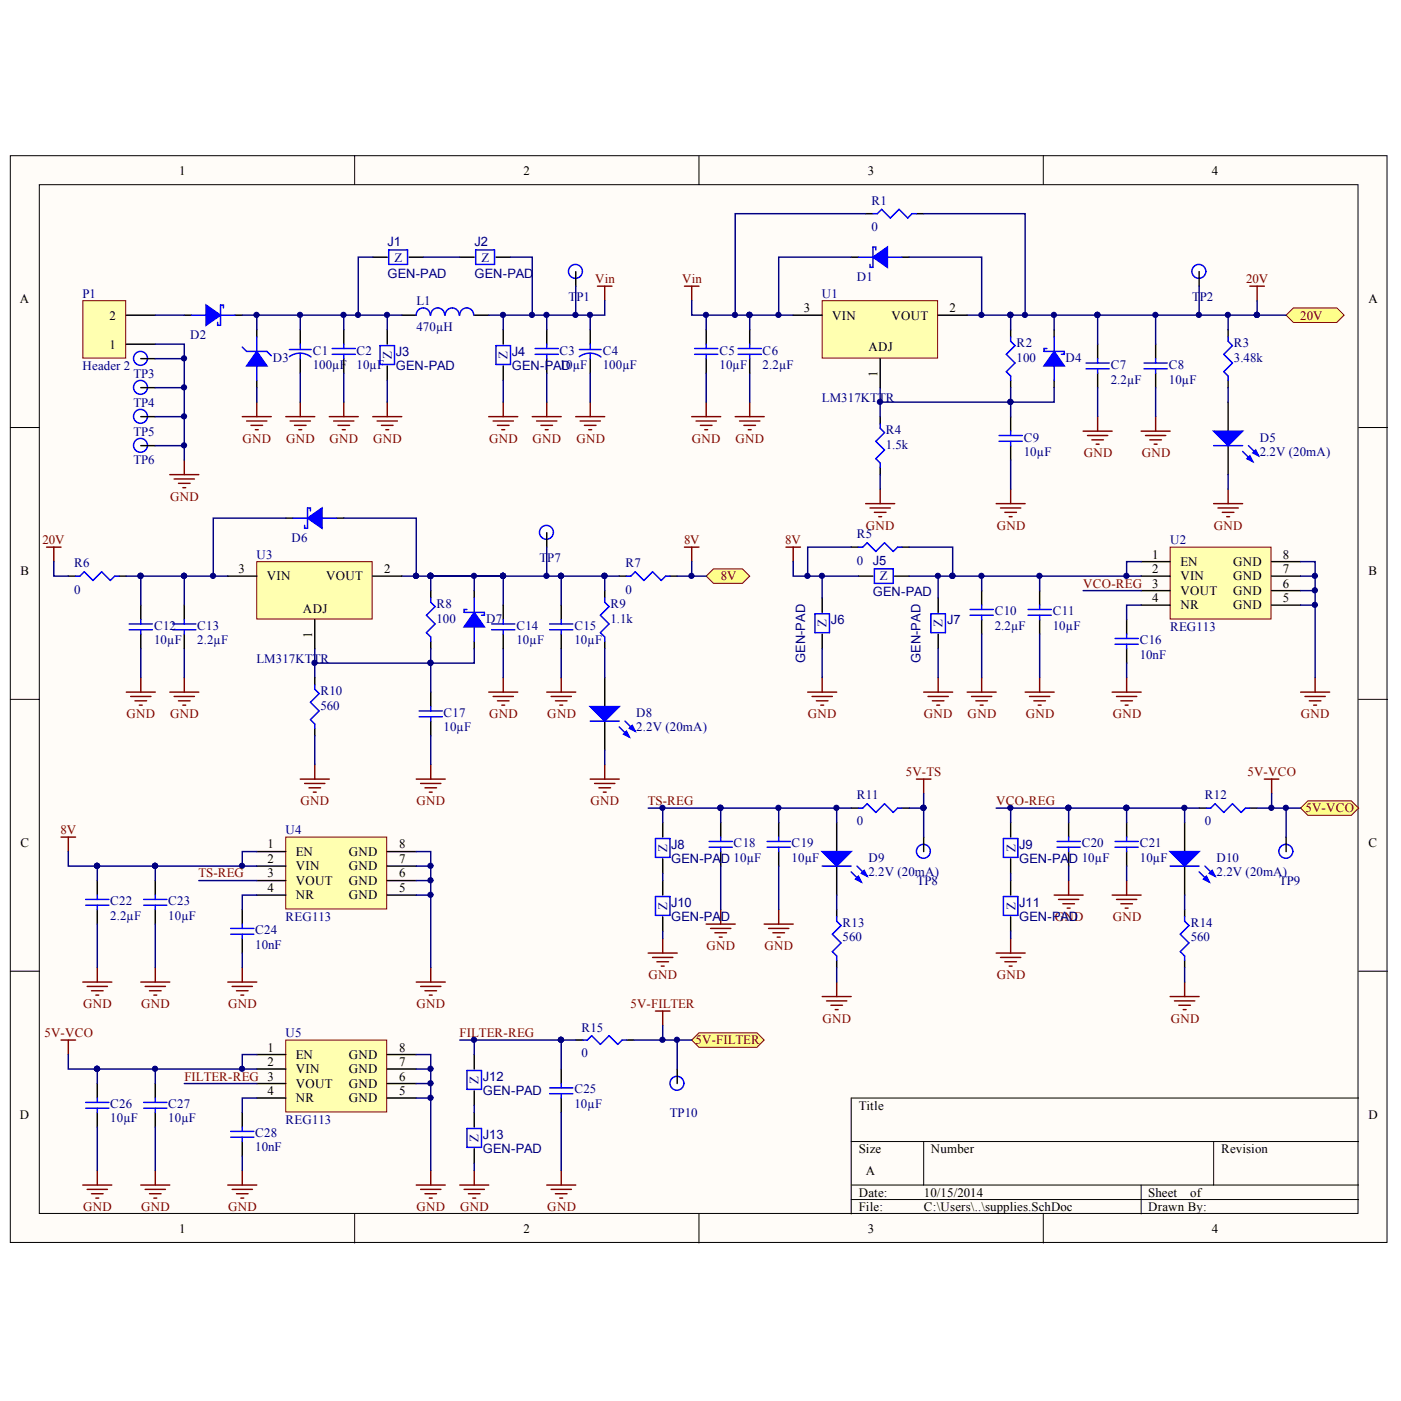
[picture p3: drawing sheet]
<svg xmlns="http://www.w3.org/2000/svg" width="92mm" height="92mm" viewBox="0 0 92 92" stroke-linecap="round" stroke-linejoin="round" font-family="sans-serif">
<g fill="#fffcf8" stroke="#000" stroke-width=".07">
<path d="M.7 10.2h90.5v71.5h-90.5z"/>
<path d="M2.6 12.1h86.7v67.6h-86.7z"/>
</g>
<g fill="none" stroke="#000" stroke-width=".07">
<path d="M23.3 10.2v1.9M45.9 10.2v1.9M68.6 10.2v1.9M.7 28.1h1.9M89.3 28.1h1.9M.7 46h1.9M89.3 46h1.9M.7 63.8h1.9M23.3 79.8v1.9M45.9 79.8v1.9M55.9 75h33.4M55.9 77.9h33.4"/>
<path d="M55.9 78.8h33.4M60.7 75v2.9M68.6 79.8v1.9M75 77.9v1.9M79.8 75v2.9M89.3 63.8h1.9M89.3 72.2h-33.4v7.6"/>
</g>
<g fill="none" stroke="#800000" stroke-width=".1">
<path d="M39.3 18.8h.9M39.7 18.8v1M45 18.8h.9M45.5 18.8v1M82.1 18.8h1M82.6 18.8v1M3.1 36h.9M3.5 36v.9M11.2 31.2h1.9M11.4 31.5h1.4M11.7 31.8h.8M12 32.1h.2"/>
<path d="M12.1 30.2v1M15.9 27.4h1.9M16.2 27.7h1.3M16.5 28h.8M16.8 28.2h.2M16.9 26.4v1M18.8 27.4h1.9M19.1 27.7h1.3M19.4 28h.7M19.6 28.2h.2M19.7 26.4v1M21.6 27.4h1.9"/>
<path d="M21.9 27.7h1.4M22.2 28h.8M22.5 28.2h.2M22.6 26.4v1M35 27.4h1.9M35.3 27.7h1.3M35.6 28h.7M35.8 28.2h.2M35.9 26.4v1M37.8 27.4h1.9M38.1 27.7h1.4M38.4 28h.8"/>
<path d="M38.7 28.2h.2M38.8 26.4v1M45 36h.9M45.5 27.4h1.9M45.5 36v.9M45.7 27.7h1.4M46 28h.8M46.3 28.2h.2M46.4 26.4v1M48.3 27.4h1.9M48.6 27.7h1.3M48.9 28h.8"/>
<path d="M49.2 28.2h.2M49.3 26.4v1M56.9 33.1h1.9M57.2 33.4h1.3M57.5 33.7h.7M57.8 34h.1M57.8 32.1v1M65.5 33.1h1.9M65.8 33.4h1.3M66 33.7h.8M66.3 34h.2M66.4 32.1v1"/>
<path d="M71.2 28.3h1.9M71.5 28.6h1.3M71.8 28.9h.7M72 29.2h.2M72.1 27.4v.9M75 28.3h1.9M75.3 28.6h1.3M75.6 28.9h.7M75.9 29.2h.1M75.9 27.4v.9M79.8 33.1h1.9M80 33.4h1.4"/>
<path d="M80.3 33.7h.8M80.6 34h.2M80.7 32.1v1M8.3 45.5h1.9M8.6 45.8h1.3M8.9 46.1h.7M9.2 46.3h.1M9.3 44.5v1M11.2 45.5h1.9M11.4 45.8h1.4M11.7 46.1h.8M12 46.3h.2"/>
<path d="M12.1 44.5v1M19.7 51.2h1.9M20 51.5h1.4M20.3 51.8h.8M20.6 52.1h.2M20.7 50.3v.9M27.4 51.2h1.9M27.6 51.5h1.4M27.9 51.8h.8M28.2 52.1h.2M28.3 50.3v.9M32.1 45.5h1.9"/>
<path d="M32.4 45.8h1.3M32.7 46.1h.8M33 46.3h.2M33.1 44.5v1M35.9 45.5h1.9M36.2 45.8h1.4M36.5 46.1h.8M36.8 46.3h.2M36.9 44.5v1M38.8 51.2h1.9M39.1 51.5h1.3M39.4 51.8h.7"/>
<path d="M39.6 52.1h.2M39.7 50.3v.9"/>
</g>
<g fill="none" stroke="#000" stroke-width=".1">
<path d="M55.9 16.9h.5M59.3 16.9h.5M9.3 39.8v.9M12.1 20.7h.5M12.1 39.8v.9M15.4 20.7h.5M18.8 34.1h.5M19.7 21.7v.9M19.7 23.6v.9M22.1 34.1h.5M22.6 21.7v.9M22.6 23.6v.9"/>
<path d="M26.4 20.7h1M28.3 38.8v.5M31.2 20.7h.9M31.2 38.8v.5M33.1 39.8v.9M35.9 21.7v.9M35.9 23.6v.9M36.9 39.8v.9M38.8 21.7v.9M38.8 23.6v.9M39.7 38.8v.5M46.4 21.7v.9"/>
<path d="M46.4 23.6v.9M49.3 21.7v.9M49.3 23.6v.9M57.8 27.4v.5M57.8 30.7v.5M66.4 21.7v.4M66.4 25v.5M66.4 27.4v.9M66.4 29.3v.9M69.3 21.7v.4M69.3 25v.5M72.1 22.6v1"/>
<path d="M72.1 24.5v1M75.9 22.6v1M75.9 24.5v1M80.7 21.7v.4M80.7 25v.5M80.7 26.4v1.9M80.7 29.3v1.9M9.3 41.7v.9M12.1 41.7v.9M20.7 44.5v.5M20.7 47.9v.4M28.3 42.2v.4"/>
<path d="M28.3 45.5v.9M28.3 47.4v.9M31.2 42.2v.4M33.1 41.7v.9M36.9 41.7v.9M39.7 42.2v.4M39.7 44.5v1.9M39.7 47.4v1.9"/>
</g>
<g fill="none" stroke="#00f" stroke-width=".1">
<path d="M56.4 16.9h2.9M57.6 16.4v-.2h-.2v1.4h-.2v-.2M12.6 20.7h2.8M14.7 20.2v-.2h-.2v1.4h-.2v-.2M19 23.4a1.17 1.17 0 0 1 1.4 .1M19 23h1.4M19.3 34.1h2.8M19.7 22.6v.4M19.7 23.2v.4M20.4 33.6v-.2h-.2v1.3h-.2v-.2M21.8 22.9h1.6M21.8 23.3h1.6"/>
<path d="M22.6 22.6v.3M22.6 23.3v.3M28.3 20.7a.46 .46 0 0 0-.5-.5 .46 .46 0 0 0-.4 .5M28.3 39.3v.3l.3 .3-.6 .5 .6 .6-.6 .6 .3 .3v.3M29.2 20.7a.46 .46 0 0 0-.4-.5 .46 .46 0 0 0-.5 .5M30.2 20.7a.46 .46 0 0 0-.5-.5 .46 .46 0 0 0-.4 .5M31.1 20.7a.46 .46 0 0 0-.4-.5 .46 .46 0 0 0-.5 .5M31.2 39.3v2.9M35.2 22.9h1.5M35.2 23.3h1.5M35.9 22.6v.3M35.9 23.3v.3"/>
<path d="M38.1 23.4a1.17 1.17 0 0 1 1.4 .1M38.1 23h1.4M38.8 22.6v.4M38.8 23.2v.4M39.7 39.3v.3l.3 .3-.5 .5 .5 .6-.5 .6 .2 .3v.3M45.7 22.9h1.5M45.7 23.3h1.5M46.4 22.6v.3M46.4 23.3v.3M48.5 22.9h1.5M48.5 23.3h1.5M49.3 22.6v.3"/>
<path d="M49.3 23.3v.3M57.8 27.9v.2l.3 .3-.5 .6 .5 .6-.5 .5 .2 .3v.3M65.7 28.6h1.5M65.7 29h1.5M66.4 22.1v.3l.3 .3-.6 .6 .6 .6-.6 .5 .3 .3v.3M66.4 28.3v.3M66.4 29v.3M68.8 22.9h-.2v.2h1.3v.2h-.1M69.3 22.1v2.9M71.4 23.9h1.5M71.4 24.2h1.5M72.1 23.6v.3"/>
<path d="M72.1 24.2v.3M75.2 23.9h1.5M75.2 24.2h1.5M75.9 23.6v.3M75.9 24.2v.3M79.8 29.3h1.9M80.7 22.1v.3l.3 .3-.6 .6 .6 .6-.6 .5 .3 .3v.3M81.7 29.7l.6 .6M82 29.3l.7 .7M8.5 41h1.5M8.5 41.4h1.5M9.3 40.7v.3"/>
<path d="M9.3 41.4v.3M11.3 41h1.6M11.3 41.4h1.6M12.1 40.7v.3M12.1 41.4v.3M20.7 45v.3l.3 .3-.6 .6 .6 .5-.6 .6 .3 .3v.3M27.5 46.7h1.6M27.5 47.1h1.6M28.3 46.4v.3M28.3 47.1v.3M30.7 40.1h-.2v.1h1.3v.2h-.2M32.3 41h1.5"/>
<path d="M32.3 41.4h1.5M33.1 40.7v.3M33.1 41.4v.3M36.1 41h1.5M36.1 41.4h1.5M36.9 40.7v.3M36.9 41.4v.3M38.8 47.4h1.9M40.7 47.8l.7 .6M41.1 47.4l.6 .7"/>
</g>
<g fill="none" stroke="#000080" stroke-width=".1">
<path d="M39.7 19.8v.9h-7.6M45.5 19.8v.9h3.8M55.9 16.9h-4.7v3.8M59.8 16.9h4.7v3.8M15.9 20.7h10.5M18.8 34.1h-4.8v3.8M19.7 20.7v1M19.7 24.5v1.9M22.6 20.7v1M22.6 24.5v1.9M28.3 38.8v-.9h4.8v1.9M38.8 20.7v1"/>
<path d="M38.8 24.5v1.9M46.4 20.7v1M46.4 24.5v1.9M49.3 20.7v1M49.3 24.5v1.9M49.3 20.7h2.8M57.8 25.5v1.9M57.8 31.2v.9M63.6 20.7h8.5v1.9M66.4 20.7v1M66.4 25.5v1.9M66.4 30.2v1.9"/>
<path d="M69.3 25.5v.9h-11.5M69.3 20.7v1M72.1 25.5v1.9M75.9 20.7v1.9M75.9 25.5v1.9M80.7 20.7v1M80.7 25.5v.9M80.7 31.2v.9M9.3 42.6v1.9M12.1 42.6v1.9M20.7 42.6v1.9M33.1 42.6v1.9"/>
<path d="M36.9 42.6v1.9"/>
</g>
<g fill="#000080" stroke="#000080" stroke-width=".07">
<circle cx="57.8" cy="26.4" r=".17"/>
<circle cx="66.4" cy="26.4" r=".17"/>
<circle cx="19.7" cy="20.7" r=".17"/>
<circle cx="22.6" cy="20.7" r=".17"/>
<circle cx="38.8" cy="20.7" r=".17"/>
<circle cx="49.3" cy="20.7" r=".17"/>
<circle cx="51.2" cy="20.7" r=".17"/>
<circle cx="64.5" cy="20.7" r=".17"/>
<circle cx="46.4" cy="20.7" r=".17"/>
<circle cx="66.4" cy="20.7" r=".17"/>
<circle cx="72.1" cy="20.7" r=".17"/>
<circle cx="69.3" cy="20.7" r=".17"/>
<circle cx="75.9" cy="20.7" r=".17"/>
<circle cx="80.7" cy="20.7" r=".17"/>
<circle cx="14" cy="37.8" r=".17"/>
<circle cx="33.1" cy="37.8" r=".17"/>
<circle cx="28.3" cy="37.8" r=".17"/>
</g>
<g fill="#00f" stroke="#00f" stroke-width=".1">
<path d="M69.3 23.1l.6 .9h-1.3z"/>
<path d="M13.5 20l1 .7-1 .7z"/>
<path d="M57.4 16.9l.9-.7v1.4z"/>
<path d="M79.8 28.3h1.9l-1 1z"/>
<path d="M82 30.1l.1-.1 .2 .3z"/>
<path d="M82.5 29.6l.2 .4-.4-.2z"/>
<path d="M31.2 40.2l.6 1h-1.3z"/>
<path d="M20.2 34.1l1-.7v1.3z"/>
<path d="M38.8 46.4h1.9l-1 1z"/>
<path d="M41.2 48.1l.2 .3-.4-.2z"/>
<path d="M41.4 47.9l.2-.2 .1 .4z"/>
</g>
<path d="M76.9 36h6.6v4.7h-6.6z" fill="#ffffb0" stroke="#800000" stroke-width=".07"/>
<g fill="none" stroke="#000" stroke-width=".1">
<path d="M64.5 38.8v1M68.3 38.8v1M75 36.9h1.9M75 37.9h1.9M75 38.8h1.9M75 39.8h1.9M83.6 36.9h1.9M83.6 37.9h1.9M83.6 38.8h1.9M83.6 39.8h1.9M64.5 40.7v1M68.3 40.7v1"/>
<path d="M70.2 54.1v.9M70.2 56v.9M74 40.7v1M74 42.6v1M74 54.1v.9M74 56v.9M77.9 54.1v1.9M77.9 56.9v1.9M77.9 59.8v.5M77.9 63.1v.5"/>
</g>
<g fill="none" stroke="#800000" stroke-width=".1">
<path d="M51.7 36h.9M52.1 36v.9M63.6 45.5h1.9M63.8 45.8h1.4M64.1 46.1h.8M64.4 46.3h.2M64.5 44.5v1M67.4 45.5h1.9M67.7 45.8h1.3M67.9 46.1h.8M68.2 46.3h.2M68.3 44.5v1"/>
<path d="M69.3 58.8h1.9M69.6 59.1h1.3M69.9 59.4h.7M70.1 59.7h.2M70.2 57.9v.9M73.1 45.5h1.9M73.1 58.8h1.9M73.4 45.8h1.3M73.4 59.1h1.3M73.7 46.1h.7M73.7 59.4h.7M73.9 46.3h.2"/>
<path d="M73.9 59.7h.2M74 44.5v1M74 57.9v.9M83.1 51.2h.9M83.6 51.2v1M85.5 45.5h1.9M85.8 45.8h1.3M86 46.1h.8M86.3 46.3h.2M86.4 44.5v1M76.9 65.5h1.9M77.2 65.8h1.3"/>
<path d="M77.5 66.1h.7M77.8 66.4h.2M77.9 64.5v1"/>
</g>
<path d="M75 36.9h-1v1M85.5 36.9h.9v7.6M85.5 37.9h.9M85.5 38.8h.9M85.5 39.8h.9M64.5 41.7v2.8M68.3 41.7v2.8M70.2 56.9v1M74 43.6v.9M74 56.9v1M77.9 58.8v1M77.9 63.6v.9" fill="none" stroke="#000080" stroke-width=".1"/>
<g fill="#000080" stroke="#000080" stroke-width=".07">
<circle cx="86.4" cy="37.8" r=".17"/>
<circle cx="86.4" cy="38.8" r=".17"/>
<circle cx="86.4" cy="39.8" r=".17"/>
<circle cx="74" cy="37.8" r=".17"/>
</g>
<g fill="none" stroke="#00f" stroke-width=".1">
<path d="M64.5 39.8v.3M68.3 39.8v.3M63.8 40.1h1.5M63.8 40.4h1.5M64.5 40.4v.3M67.6 40.1h1.5M67.6 40.4h1.5M68.3 40.4v.3M69.5 55.3h1.5M69.5 55.7h1.5M70.2 55v.3M70.2 55.7v.3"/>
<path d="M73.3 42h1.5M73.3 42.3h1.5M73.3 55.3h1.5M73.3 55.7h1.5M74 41.7v.3M74 42.3v.3M74 55v.3M74 55.7v.3M76.9 56.9h1.9M78.8 57.3l.7 .7M79.2 56.9l.7 .7M77.9 60.3v.2l.2 .3-.5 .6 .5 .6-.5 .5 .3 .3v.3"/>
</g>
<g fill="#00f" stroke="#00f" stroke-width=".1">
<path d="M76.9 56h1.9l-.9 .9z"/>
<path d="M79.3 57.6l.2 .4-.4-.2z"/>
<path d="M79.5 57.4l.2-.2 .2 .4z"/>
</g>
<path d="M18.8 55h6.6v4.7h-6.6z" fill="#ffffb0" stroke="#800000" stroke-width=".07"/>
<g fill="none" stroke="#000" stroke-width=".1">
<path d="M6.4 57.9v.9M6.4 59.8v.9M10.2 57.9v.9M10.2 59.8v.9M15.9 59.8v.9M16.9 56h1.9M16.9 56.9h1.9M16.9 57.9h1.9M16.9 58.8h1.9M25.5 56h1.9M25.5 56.9h1.9M25.5 57.9h1.9"/>
<path d="M25.5 58.8h1.9M47.4 54.1v.9M47.4 56v.9M51.2 54.1v.9M51.2 56v.9M55 54.1v1.9M55 56.9v1.9M55 59.8v.5M15.9 61.7v.9M55 63.1v.5"/>
</g>
<g fill="none" stroke="#800000" stroke-width=".1">
<path d="M4 55h1M4.5 55v1M47.4 59.8v.9M51.2 59.8v.9M53.1 45.5h1.9M53.4 45.8h1.3M53.7 46.1h.7M53.9 46.3h.2M54 44.5v1M60.2 51.2h1M60.7 51.2v1M60.7 45.5h1.9"/>
<path d="M61 45.8h1.3M61.3 46.1h.7M61.6 46.3h.2M61.7 44.5v1M5.4 64.5h1.9M5.7 64.8h1.4M6 65.1h.8M6.3 65.4h.2M6.4 63.6v.9M9.3 64.5h1.9M9.5 64.8h1.4M9.8 65.1h.8"/>
<path d="M10.1 65.4h.2M10.2 63.6v.9M15 64.5h1.9M15.3 64.8h1.3M15.5 65.1h.8M15.8 65.4h.2M15.9 63.6v.9M27.4 64.5h1.9M27.6 64.8h1.4M27.9 65.1h.8M28.2 65.4h.2M28.3 63.6v.9"/>
<path d="M46.4 60.7h1.9M46.7 61h1.3M47 61.3h.7M47.3 61.6h.2M50.2 60.7h1.9M50.5 61h1.3M50.8 61.3h.8M51.1 61.6h.2M54 65.5h1.9M54.3 65.8h1.4M54.6 66.1h.8M54.9 66.4h.2"/>
<path d="M55 64.5v1"/>
</g>
<g fill="none" stroke="#000080" stroke-width=".1">
<path d="M16.9 56h-1v.9M16.9 58.8h-1v1M16.9 56.9h-6.7v1M20.7 48.3v2M27.4 56h.9v7.6M27.4 56.9h.9M27.4 57.9h.9M27.4 58.8h.9M28.3 48.3v2M47.4 56.9v2.9M51.2 56.9v2.9M55 58.8v1"/>
<path d="M6.4 60.7v2.9M10.2 60.7v2.9M15.9 62.6v1M55 63.6v.9"/>
</g>
<g fill="#000080" stroke="#000080" stroke-width=".07">
<circle cx="28.3" cy="56.9" r=".17"/>
<circle cx="28.3" cy="57.9" r=".17"/>
<circle cx="28.3" cy="58.8" r=".17"/>
<circle cx="15.9" cy="56.9" r=".17"/>
<circle cx="10.2" cy="56.9" r=".17"/>
</g>
<g fill="none" stroke="#00f" stroke-width=".1">
<path d="M5.6 59.1h1.6M5.6 59.5h1.6M6.4 58.8v.3M6.4 59.5v.3M9.4 59.1h1.6M9.4 59.5h1.6M10.2 58.8v.3M10.2 59.5v.3M46.6 55.3h1.5M46.6 55.7h1.5M47.4 55v.3M47.4 55.7v.3"/>
<path d="M50.4 55.3h1.5M50.4 55.7h1.5M51.2 55v.3M51.2 55.7v.3M54 56.9h1.9M55.9 57.3l.7 .7M56.3 56.9l.7 .7M15.2 61h1.5M15.2 61.4h1.5M15.9 60.7v.3M15.9 61.4v.3M55 60.3v.2l.3 .3-.6 .6 .6 .6-.6 .5 .3 .3v.3"/>
</g>
<g fill="#00f" stroke="#00f" stroke-width=".1">
<path d="M54 56h1.9l-.9 .9z"/>
<path d="M56.2 57.8l.2-.2 .2 .4z"/>
<path d="M56.8 57.2l.2 .4-.4-.2z"/>
</g>
<path d="M5.4 19.8h2.9v3.7h-2.9z" fill="#ffffb0" stroke="#800000" stroke-width=".07"/>
<path d="M8.3 22.6h1.9M8.3 20.7h1.9" fill="none" stroke="#000" stroke-width=".1"/>
<path d="M10.2 22.6h1.9v7.6M10.2 20.7h1.9" fill="none" stroke="#000080" stroke-width=".1"/>
<path d="M85 20.2h2.9l.4 .5-.4 .5h-2.9l-.5-.5z" fill-rule="evenodd" fill="#ffff80" stroke="#800000" stroke-width=".07"/>
<path d="M82.6 19.8v.9M72.1 20.7h12.4" fill="none" stroke="#000080" stroke-width=".1"/>
<g fill="#000080" stroke="#000080" stroke-width=".07">
<circle cx="72.1" cy="20.7" r=".17"/>
<circle cx="82.6" cy="20.7" r=".17"/>
</g>
<g fill="#ffff80" stroke="#800000" stroke-width=".07">
<path d="M46.9 37.4h1.9l.5 .5-.5 .4h-1.9l-.5-.4z" fill-rule="evenodd"/>
<path d="M86 52.6h2.8l.5 .5-.5 .5h-2.8l-.5-.5z" fill-rule="evenodd"/>
</g>
<g fill="none" stroke="#000080" stroke-width=".1">
<path d="M60.7 14h6.7v6.7M3.5 36.9v1h1M8.3 37.9h6.7M9.3 37.9v1.9M12.1 37.9v1.9M22.6 34.1h4.8v3.8M26.4 37.9h14.3M31.2 37.9v.9M36.9 37.9v1.9M39.7 37.9v.9M44.5 37.9h1.9M45.5 36.9v1"/>
<path d="M52.1 36.9v1h4.3M54 37.9v1.4M55.9 36h-2.8v1.9M59.8 36h2.8v1.9M59.8 37.9h15.2M61.7 37.9v1.4M64.5 37.9v.9M68.3 37.9v.9M71.2 38.8h3.8M75 39.8h-1v.9M4.5 56v.9h1.9M6.4 56.9v1"/>
<path d="M6.4 56.9h3.8M13.1 57.9h3.8M28.3 42.6v2.9M31.2 42.6v1h-10.5M39.7 42.6v1.9M39.7 49.3v1M42.6 53.1h13.3M47.4 53.1v1M51.2 53.1v1M54 42.6v1.9M55 53.1v1M61.7 42.6v1.9"/>
<path d="M65.5 53.1h13.3M70.2 53.1v1M74 53.1v1M77.9 53.1v1M82.6 53.1h2.9M83.6 52.2v.9"/>
</g>
<g fill="none" stroke="#000" stroke-width=".1">
<path d="M56.9 14h.5M60.2 14h.5M4.5 37.9h.5M7.8 37.9h.5M40.7 37.9h.5M44 37.9h.5M54 39.3v.9M55.9 36h.5M56.4 37.9h1M58.8 37.9h1M59.3 36h.5M61.7 39.3v.9"/>
<path d="M54 41.7v.9M55.9 53.1h.5M59.3 53.1h.5M61.7 41.7v.9M78.8 53.1h.5M82.1 53.1h.5"/>
</g>
<path d="M57.4 14h.3l.2-.2 .6 .5 .6-.5 .6 .5 .2-.3h.3M5 37.9h.3l.2-.3 .6 .5 .6-.5 .6 .5 .2-.2h.3M41.2 37.9h.3l.2-.3 .6 .5 .6-.5 .6 .5 .2-.2h.3M56.4 36h.3l.3-.3 .6 .5 .5-.5 .6 .5 .3-.2h.3M57.5 37.4h1.2v.9h-1.2zM53.6 40.3h.9v1.3h-.9zM56.4 53.1h.3l.3-.3 .6 .6 .5-.6 .6 .6 .3-.3h.3M61.2 40.3h.9v1.3h-.9zM79.3 53.1h.3l.3-.3 .5 .6 .6-.6 .6 .6 .3-.3h.2" fill="none" stroke="#00f" stroke-width=".1"/>
<g fill="#000080" stroke="#000080" stroke-width=".07">
<circle cx="64.5" cy="37.8" r=".17"/>
<circle cx="68.3" cy="37.8" r=".17"/>
<circle cx="74" cy="53.1" r=".17"/>
<circle cx="77.8" cy="53.1" r=".17"/>
<circle cx="83.6" cy="53.1" r=".17"/>
<circle cx="70.2" cy="53.1" r=".17"/>
<circle cx="51.2" cy="53.1" r=".17"/>
<circle cx="55" cy="53.1" r=".17"/>
<circle cx="47.3" cy="53.1" r=".17"/>
<circle cx="6.4" cy="56.9" r=".17"/>
<circle cx="10.2" cy="56.9" r=".17"/>
<circle cx="67.4" cy="20.7" r=".17"/>
<circle cx="12.1" cy="37.8" r=".17"/>
<circle cx="9.2" cy="37.8" r=".17"/>
<circle cx="33.1" cy="37.8" r=".17"/>
<circle cx="28.3" cy="37.8" r=".17"/>
<circle cx="20.7" cy="43.6" r=".17"/>
<circle cx="27.3" cy="37.8" r=".17"/>
<circle cx="28.3" cy="43.6" r=".17"/>
<circle cx="31.1" cy="37.8" r=".17"/>
<circle cx="39.7" cy="37.8" r=".17"/>
<circle cx="45.4" cy="37.8" r=".17"/>
<circle cx="62.6" cy="37.8" r=".17"/>
<circle cx="53.1" cy="37.8" r=".17"/>
<circle cx="54" cy="37.8" r=".17"/>
<circle cx="61.6" cy="37.8" r=".17"/>
<circle cx="36.9" cy="37.8" r=".17"/>
</g>
<path d="M18.8 68.4h6.6v4.7h-6.6z" fill="#ffffb0" stroke="#800000" stroke-width=".07"/>
<g fill="none" stroke="#000" stroke-width=".1">
<path d="M6.4 71.2v1M6.4 73.1v1M10.2 71.2v1M10.2 73.1v1M15.9 73.1v1M15.9 75v1M16.9 69.3h1.9M16.9 70.3h1.9M16.9 71.2h1.9M16.9 72.2h1.9M25.5 69.3h1.9M25.5 70.3h1.9"/>
<path d="M25.5 71.2h1.9M25.5 72.2h1.9M36.9 70.3v.9M36.9 72.2v.9M37.8 68.4h.5M41.2 68.4h.4"/>
</g>
<g fill="none" stroke="#00f" stroke-width=".1">
<path d="M5.6 72.8h1.6M5.6 72.5h1.6M6.4 72.2v.3M6.4 72.8v.3M9.4 72.8h1.6M9.4 72.5h1.6M10.2 72.2v.3M10.2 72.8v.3M15.2 74.4h1.5M15.2 74.7h1.5M15.9 74.1v.3M15.9 74.7v.3"/>
<path d="M36.1 71.9h1.5M36.1 71.5h1.5M36.9 71.2v.3M36.9 71.9v.3M38.3 68.4h.3l.3-.3 .6 .5 .5-.5 .6 .5 .3-.2h.3"/>
</g>
<g fill="none" stroke="#800000" stroke-width=".1">
<path d="M5.4 77.9h1.9M5.7 78.2h1.4M6 78.5h.8M6.3 78.7h.2M6.4 76.9v1M9.3 77.9h1.9M9.5 78.2h1.4M9.8 78.5h.8M10.1 78.7h.2M10.2 76.9v1M15 77.9h1.9M15.3 78.2h1.3"/>
<path d="M15.5 78.5h.8M15.8 78.7h.2M15.9 76.9v1M27.4 77.9h1.9M27.6 78.2h1.4M27.9 78.5h.8M28.2 78.7h.2M28.3 76.9v1M35.9 77.9h1.9M36.2 78.2h1.4M36.5 78.5h.8M36.8 78.7h.2"/>
<path d="M36.9 76.9v1M43.1 66.4h.9M43.6 66.4v1"/>
</g>
<g fill="none" stroke="#000080" stroke-width=".1">
<path d="M6.4 74.1v2.8M10.2 70.3v.9M10.2 74.1v2.8M12.1 71.2h4.8M15.9 76v.9M16.9 69.3h-1v1M16.9 72.2h-1v.9M27.4 69.3h.9v7.6M27.4 70.3h.9M27.4 71.2h.9M27.4 72.2h.9M30.2 68.4h7.6"/>
<path d="M36.9 68.4v1.9M36.9 73.1v3.8"/>
</g>
<g fill="#000080" stroke="#000080" stroke-width=".07">
<circle cx="10.2" cy="70.2" r=".17"/>
<circle cx="15.9" cy="70.2" r=".17"/>
<circle cx="28.3" cy="70.2" r=".17"/>
<circle cx="28.3" cy="71.2" r=".17"/>
<circle cx="28.3" cy="72.1" r=".17"/>
<circle cx="36.9" cy="68.3" r=".17"/>
</g>
<path d="M45.9 67.9h3.8l.5 .5-.5 .4h-3.8l-.4-.4z" fill-rule="evenodd" fill="#ffff80" stroke="#800000" stroke-width=".07"/>
<path d="M16.9 20.7v1M16.9 25.5v.9M4.5 69.3v1h1.9M6.4 70.3h10.5M6.4 70.3v.9M41.6 68.4h3.9M43.6 67.4v1" fill="none" stroke="#000080" stroke-width=".1"/>
<g fill="#000080" stroke="#000080" stroke-width=".07">
<circle cx="43.5" cy="68.3" r=".17"/>
<circle cx="6.4" cy="70.2" r=".17"/>
<circle cx="16.9" cy="20.7" r=".17"/>
</g>
<path d="M4 68.4h1M4.5 68.4v.9" fill="none" stroke="#800000" stroke-width=".1"/>
<path d="M16.9 21.7v.4M16.9 25v.5" fill="none" stroke="#000" stroke-width=".1"/>
<path d="M15.9 22.8l.3 .3h1.3l.3 .3M16.9 22.1v2.9" fill="none" stroke="#00f" stroke-width=".1"/>
<path d="M16.9 23.1l.6 .9h-1.3z" fill="#00f" stroke="#00f" stroke-width=".1"/>
<circle cx="37.8" cy="17.8" r=".46" fill="#fff" stroke="#00f" stroke-width=".1"/>
<path d="M37.8 17.9v.9" fill="none" stroke="#000" stroke-width=".1"/>
<circle cx="78.8" cy="17.8" r=".46" fill="#fff" stroke="#00f" stroke-width=".1"/>
<path d="M78.8 17.9v.9" fill="none" stroke="#000" stroke-width=".1"/>
<circle cx="35.9" cy="35" r=".46" fill="#fff" stroke="#00f" stroke-width=".1"/>
<path d="M35.9 35v1" fill="none" stroke="#000" stroke-width=".1"/>
<path d="M37.8 18.8v1.9M78.8 18.8v1.9M35.9 36v1.9" fill="none" stroke="#000080" stroke-width=".1"/>
<g fill="#000080" stroke="#000080" stroke-width=".07">
<circle cx="37.8" cy="20.7" r=".17"/>
<circle cx="35.9" cy="37.8" r=".17"/>
<circle cx="78.8" cy="20.7" r=".17"/>
</g>
<circle cx="84.5" cy="55.9" r=".46" fill="#fff" stroke="#00f" stroke-width=".1"/>
<path d="M84.5 55v1" fill="none" stroke="#000" stroke-width=".1"/>
<path d="M84.5 53.1v1.9" fill="none" stroke="#000080" stroke-width=".1"/>
<circle cx="84.5" cy="53.1" r=".17" fill="#000080" stroke="#000080" stroke-width=".07"/>
<circle cx="60.7" cy="55.9" r=".46" fill="#fff" stroke="#00f" stroke-width=".1"/>
<path d="M60.7 55v1" fill="none" stroke="#000" stroke-width=".1"/>
<path d="M60.7 53.1v1.9" fill="none" stroke="#000080" stroke-width=".1"/>
<circle cx="60.7" cy="53.1" r=".17" fill="#000080" stroke="#000080" stroke-width=".07"/>
<circle cx="9.2" cy="25.5" r=".46" fill="#fff" stroke="#00f" stroke-width=".1"/>
<path d="M9.3 25.5h.9" fill="none" stroke="#000" stroke-width=".1"/>
<path d="M10.2 25.5h1.9M60.7 52.2v.9h-.9" fill="none" stroke="#000080" stroke-width=".1"/>
<g fill="#000080" stroke="#000080" stroke-width=".07">
<circle cx="12.1" cy="25.5" r=".17"/>
<circle cx="60.7" cy="53.1" r=".17"/>
</g>
<circle cx="9.2" cy="27.4" r=".46" fill="#fff" stroke="#00f" stroke-width=".1"/>
<path d="M9.3 27.4h.9" fill="none" stroke="#000" stroke-width=".1"/>
<circle cx="9.2" cy="29.3" r=".46" fill="#fff" stroke="#00f" stroke-width=".1"/>
<path d="M9.3 29.3h.9" fill="none" stroke="#000" stroke-width=".1"/>
<circle cx="9.2" cy="23.6" r=".46" fill="#fff" stroke="#00f" stroke-width=".1"/>
<path d="M9.3 23.6h.9" fill="none" stroke="#000" stroke-width=".1"/>
<path d="M10.2 23.6h1.9M10.2 27.4h1.9M10.2 29.3h1.9" fill="none" stroke="#000080" stroke-width=".1"/>
<g fill="#000080" stroke="#000080" stroke-width=".07">
<circle cx="12.1" cy="23.6" r=".17"/>
<circle cx="12.1" cy="27.4" r=".17"/>
<circle cx="12.1" cy="29.3" r=".17"/>
</g>
<circle cx="44.5" cy="71.2" r=".46" fill="#fff" stroke="#00f" stroke-width=".1"/>
<g fill="none" stroke="#000" stroke-width=".1">
<path d="M24.5 16.9h1M26.9 16.9h.9M30.2 16.9h1M32.6 16.9h.9M25.5 21.7v.9M25.5 24v1M33.1 21.7v.9M33.1 24v1M43.6 54.1v.9M43.6 56.4v1M43.6 57.9v.9M66.4 54.1v.9"/>
<path d="M66.4 56.4v1M66.4 57.9v.9M31.2 69.3v1M31.2 71.7v.9M31.2 73.1v1M31.2 75.5v1M43.6 60.3v.9M44.5 70.3v.9M66.4 60.3v.9"/>
</g>
<g fill="none" stroke="#000080" stroke-width=".1">
<path d="M24.5 16.9h-1v3.8M27.8 16.9h2.4M33.5 16.9h1.5v3.8M56.9 14h-8.6v6.7M25.5 20.7v1M25.5 25v1.4M33.1 20.7v1M33.1 25v1.4M35.9 20.7v1M35.9 24.5v1.9M43.6 53.1v1M43.6 57.4v.5"/>
<path d="M66.4 53.1v1M66.4 57.4v.5M31.2 68.4v.9M31.2 72.6v.5M31.2 76.5v.4M43.6 61.2v.5M44.5 68.4v1.9M66.4 61.2v.5"/>
</g>
<g fill="#000080" stroke="#000080" stroke-width=".07">
<circle cx="44.5" cy="68.3" r=".17"/>
<circle cx="35.9" cy="20.7" r=".17"/>
<circle cx="25.4" cy="20.7" r=".17"/>
<circle cx="33.1" cy="20.7" r=".17"/>
<circle cx="23.5" cy="20.7" r=".17"/>
<circle cx="35" cy="20.7" r=".17"/>
<circle cx="48.3" cy="20.7" r=".17"/>
<circle cx="43.5" cy="53.1" r=".17"/>
<circle cx="66.4" cy="53.1" r=".17"/>
<circle cx="31.1" cy="68.3" r=".17"/>
</g>
<path d="M25.5 16.4h1.3v1h-1.3zM31.3 16.4h1.2v1h-1.2zM25 22.7h.9v1.3h-.9zM32.6 22.7h.9v1.3h-.9zM43.1 55.1h.9v1.2h-.9zM43.1 58.9h.9v1.3h-.9zM65.9 55.1h1v1.2h-1zM65.9 58.9h1v1.3h-1zM30.7 70.4h.9v1.2h-.9zM30.7 74.2h.9v1.2h-.9z" fill="none" stroke="#00f" stroke-width=".1"/>
<g fill="none" stroke="#800000" stroke-width=".1">
<path d="M24.5 27.4h1.9M24.8 27.7h1.3M25.1 28h.7M25.4 28.2h.1M25.5 26.4v1M32.1 27.4h1.9M32.4 27.7h1.3M32.7 28h.8M33 28.2h.2M33.1 26.4v1M30.2 77.9h1.9M30.5 78.2h1.3"/>
<path d="M30.8 78.5h.7M31.1 78.7h.2M31.2 76.9v1M42.6 62.6h1.9M42.9 62.9h1.3M43.2 63.2h.7M43.5 63.5h.1M43.6 61.7v.9M65.5 62.6h1.9M65.8 62.9h1.3M66 63.2h.8M66.3 63.5h.2"/>
<path d="M66.4 61.7v.9"/>
</g>
<path d="M54 19.8h7.6v3.7h-7.6z" fill="#ffffb0" stroke="#800000" stroke-width=".07"/>
<path d="M52.1 20.7h1.9M57.8 23.6v1.9M61.7 20.7h1.9" fill="none" stroke="#000" stroke-width=".1"/>
<path d="M16.9 36.9h7.6v3.8h-7.6z" fill="#ffffb0" stroke="#800000" stroke-width=".07"/>
<path d="M15 37.9h1.9M24.5 37.9h1.9M20.7 40.7v1.9" fill="none" stroke="#000" stroke-width=".1"/>
<g font-size=".8">
<text x="11.8" y="11.5">1</text>
<text x="34.4" y="11.5">2</text>
<text x="57" y="11.5">3</text>
<text x="79.7" y="11.5">4</text>
<text x="1.3" y="19.9">A</text>
<text x="7.2" y="22.9">1</text>
<text x="7.2" y="21">2</text>
<text x="52.8" y="20.5">3</text>
<text x="54.7" y="21">VIN</text>
<text x="57.1" y="23.1">ADJ</text>
<text x="58.6" y="21">VOUT</text>
<text x="62.4" y="20.5">2</text>
<text x="89.9" y="19.9">A</text>
<text x="57.7" y="24.7" transform="rotate(-90 57.7 24.7)">1</text>
<text x="1.4" y="37.8">B</text>
<text x="15.7" y="37.7">3</text>
<text x="17.5" y="38.1">VIN</text>
<text x="19.9" y="40.3">ADJ</text>
<text x="20.5" y="41.9" transform="rotate(-90 20.5 41.9)">1</text>
<text x="21.4" y="38.1">VOUT</text>
<text x="25.3" y="37.7">2</text>
<text x="75.7" y="36.7">1</text>
<text x="75.7" y="37.7">2</text>
<text x="75.7" y="38.6">3</text>
<text x="75.7" y="39.6">4</text>
<text x="77.6" y="37.2">EN</text>
<text x="77.6" y="38.1">VIN</text>
<text x="77.6" y="39.1">VOUT</text>
<text x="77.6" y="40">NR</text>
<text x="81.1" y="40">GND</text>
<text x="81.1" y="39.1">GND</text>
<text x="81.1" y="38.1">GND</text>
<text x="81.1" y="37.2">GND</text>
<text x="84.3" y="39.6">5</text>
<text x="84.3" y="38.6">6</text>
<text x="84.3" y="37.7">7</text>
<text x="84.3" y="36.7">8</text>
<text x="89.9" y="37.8">B</text>
<text x="1.4" y="55.7">C</text>
<text x="17.6" y="55.8">1</text>
<text x="17.6" y="56.7">2</text>
<text x="17.6" y="57.7">3</text>
<text x="17.6" y="58.6">4</text>
<text x="19.4" y="56.3">EN</text>
<text x="19.4" y="57.2">VIN</text>
<text x="19.4" y="58.2">VOUT</text>
<text x="19.4" y="59.1">NR</text>
<text x="22.9" y="59.1">GND</text>
<text x="22.9" y="58.2">GND</text>
<text x="22.9" y="57.2">GND</text>
<text x="22.9" y="56.3">GND</text>
<text x="26.2" y="58.6">5</text>
<text x="26.2" y="57.7">6</text>
<text x="26.2" y="56.7">7</text>
<text x="26.2" y="55.8">8</text>
<text x="89.9" y="55.7">C</text>
<text x="17.6" y="69.1">1</text>
<text x="17.6" y="70.1">2</text>
<text x="17.6" y="72">4</text>
<text x="19.4" y="69.6">EN</text>
<text x="19.4" y="70.5">VIN</text>
<text x="19.4" y="71.5">VOUT</text>
<text x="22.9" y="71.5">GND</text>
<text x="22.9" y="70.5">GND</text>
<text x="22.9" y="69.6">GND</text>
<text x="26.2" y="72">5</text>
<text x="26.2" y="71">6</text>
<text x="26.2" y="70.1">7</text>
<text x="26.2" y="69.1">8</text>
<text x="1.3" y="73.5">D</text>
<text x="19.4" y="72.5">NR</text>
<text x="22.9" y="72.5">GND</text>
<text x="56.4" y="72.9">Title</text>
<text x="56.4" y="75.8">Size</text>
<text x="56.9" y="77.2">A</text>
<text x="61.2" y="75.8">Number</text>
<text x="80.2" y="75.8">Revision</text>
<text x="89.9" y="73.5">D</text>
<text x="11.8" y="81">1</text>
<text x="34.4" y="81">2</text>
<text x="56.4" y="78.6">Date:</text>
<text x="56.4" y="79.6">File:</text>
<text x="57" y="81">3</text>
<text x="60.7" y="78.6">10/15/2014</text>
<text x="60.7" y="79.6">C:\Users\..\supplies.SchDoc</text>
<text x="75.5" y="78.6">Sheet</text>
<text x="75.5" y="79.6">Drawn By:</text>
<text x="78.2" y="78.6">of</text>
<text x="79.7" y="81">4</text>
</g>
<g font-size=".8" fill="#000080">
<text x="25.5" y="16.1">J1</text>
<text x="25.9" y="17.2">Z</text>
<text x="31.2" y="16.1">J2</text>
<text x="31.6" y="17.2">Z</text>
<text x="57.3" y="13.5">R1</text>
<text x="57.3" y="15.2">0</text>
<text x="5.4" y="19.6">P1</text>
<text x="12.5" y="22.2">D2</text>
<text x="17.9" y="23.8">D3</text>
<text x="20.5" y="23.3">C1</text>
<text x="23.4" y="23.3">C2</text>
<text x="25.5" y="18.3">GEN-PAD</text>
<text x="25.8" y="23.6" transform="rotate(-90 25.8 23.6)">Z</text>
<text x="26" y="23.4">J3</text>
<text x="27.4" y="21.8">470µH</text>
<text x="27.4" y="20">L1</text>
<text x="31.2" y="18.3">GEN-PAD</text>
<text x="33.3" y="23.6" transform="rotate(-90 33.3 23.6)">Z</text>
<text x="33.6" y="23.4">J4</text>
<text x="36.8" y="23.3">C3</text>
<text x="37.4" y="19.7">TP1</text>
<text x="39.6" y="23.3">C4</text>
<text x="47.3" y="23.3">C5</text>
<text x="50.1" y="23.3">C6</text>
<text x="54" y="19.6">U1</text>
<text x="56.3" y="18.4">D1</text>
<text x="66.8" y="22.8">R2</text>
<text x="66.8" y="23.8">100</text>
<text x="70" y="23.8">D4</text>
<text x="78.3" y="19.7">TP2</text>
<text x="81.1" y="22.8">R3</text>
<text x="81.1" y="23.8">3.48k</text>
<text x="5.4" y="24.3">Header 2</text>
<text x="8.8" y="26.7">TP4</text>
<text x="8.8" y="28.6">TP5</text>
<text x="8.8" y="24.8">TP3</text>
<text x="20.5" y="24.2">100µF</text>
<text x="23.4" y="24.2">10µF</text>
<text x="26" y="24.3">GEN-PAD</text>
<text x="33.6" y="24.3">GEN-PA10µF</text>
<text x="36.9" y="24.3">D</text>
<text x="39.6" y="24.2">100µF</text>
<text x="47.3" y="24.2">10µF</text>
<text x="50.1" y="24.2">2.2µF</text>
<text x="54" y="26.4">LM317KTTR</text>
<text x="58.2" y="28.5">R4</text>
<text x="58.2" y="29.5">1.5k</text>
<text x="67.3" y="29">C9</text>
<text x="67.3" y="30">10µF</text>
<text x="73" y="24.2">C7</text>
<text x="73" y="25.2">2.2µF</text>
<text x="76.8" y="24.2">C8</text>
<text x="76.8" y="25.2">10µF</text>
<text x="82.8" y="29">D5</text>
<text x="82.8" y="30">2.2V (20mA)</text>
<text x="8.8" y="30.5">TP6</text>
<text x="19.2" y="35.6">D6</text>
<text x="56.3" y="35.4">R5</text>
<text x="76.9" y="35.8">U2</text>
<text x="4.9" y="37.3">R6</text>
<text x="4.9" y="39">0</text>
<text x="10.1" y="41.4">C12</text>
<text x="13" y="41.4">C13</text>
<text x="16.9" y="36.7">U3</text>
<text x="28.7" y="40">R8</text>
<text x="28.7" y="40.9">100</text>
<text x="31.9" y="40.9">D7</text>
<text x="33.9" y="41.4">C14</text>
<text x="35.5" y="36.9">TP7</text>
<text x="37.8" y="41.4">C15</text>
<text x="40.1" y="40">R9</text>
<text x="40.1" y="40.9">1.1k</text>
<text x="41.1" y="37.3">R7</text>
<text x="41.1" y="39">0</text>
<text x="54.3" y="41.2" transform="rotate(-90 54.3 41.2)">Z</text>
<text x="54.6" y="41">J6</text>
<text x="56.3" y="37.1">0</text>
<text x="57.4" y="37.1">J5</text>
<text x="57.4" y="39.2">GEN-PAD</text>
<text x="57.8" y="38.1">Z</text>
<text x="61.9" y="41.2" transform="rotate(-90 61.9 41.2)">Z</text>
<text x="62.2" y="41">J7</text>
<text x="65.4" y="40.4">C10</text>
<text x="65.4" y="41.4">2.2µF</text>
<text x="69.2" y="40.4">C11</text>
<text x="69.2" y="41.4">10µF</text>
<text x="76.9" y="41.5">REG113</text>
<text x="10.1" y="42.3">10µF</text>
<text x="13" y="42.3">2.2µF</text>
<text x="16.9" y="43.6">LM317KTTR</text>
<text x="21.1" y="45.7">R10</text>
<text x="21.1" y="46.7">560</text>
<text x="29.1" y="47.1">C17</text>
<text x="33.9" y="42.3">10µF</text>
<text x="37.8" y="42.3">10µF</text>
<text x="41.8" y="47.1">D8</text>
<text x="52.9" y="43.6" transform="rotate(-90 52.9 43.6)">GEN-PAD</text>
<text x="60.5" y="43.6" transform="rotate(-90 60.5 43.6)">GEN-PAD</text>
<text x="74.9" y="42.3">C16</text>
<text x="74.9" y="43.3">10nF</text>
<text x="29.1" y="48.1">10µF</text>
<text x="41.8" y="48.1">2.2V (20mA)</text>
<text x="56.3" y="52.5">R11</text>
<text x="79.2" y="52.5">R12</text>
<text x="7.2" y="59.5">C22</text>
<text x="11.1" y="59.5">C23</text>
<text x="18.8" y="54.8">U4</text>
<text x="43.9" y="59.8" transform="rotate(-90 43.9 59.8)">Z</text>
<text x="43.9" y="56" transform="rotate(-90 43.9 56)">Z</text>
<text x="44.1" y="55.8">J8</text>
<text x="44.1" y="56.7">GEN-PAD 10µF</text>
<text x="44.1" y="59.6">J10</text>
<text x="48.2" y="55.7">C18</text>
<text x="52" y="55.7">C19</text>
<text x="52" y="56.7">10µF</text>
<text x="56.3" y="54.2">0</text>
<text x="57.1" y="56.7">D9</text>
<text x="57.1" y="57.6">2.2V (20mA)</text>
<text x="60.2" y="58.2">TP8</text>
<text x="66.7" y="59.8" transform="rotate(-90 66.7 59.8)">Z</text>
<text x="66.7" y="56" transform="rotate(-90 66.7 56)">Z</text>
<text x="67" y="55.8">J9</text>
<text x="67" y="56.7">GEN-PAD 10µF</text>
<text x="67" y="59.6">J11</text>
<text x="71.1" y="55.7">C20</text>
<text x="74.9" y="55.7">C21</text>
<text x="74.9" y="56.7">10µF</text>
<text x="79.2" y="54.2">0</text>
<text x="80" y="56.7">D10</text>
<text x="80" y="57.6">2.2V (20mA)</text>
<text x="84.1" y="58.2">TP9</text>
<text x="7.2" y="60.5">2.2µF</text>
<text x="11.1" y="60.5">10µF</text>
<text x="16.8" y="61.4">C24</text>
<text x="16.8" y="62.4">10nF</text>
<text x="18.8" y="60.6">REG113</text>
<text x="44.1" y="60.6">GEN-PAD</text>
<text x="55.4" y="60.9">R13</text>
<text x="55.4" y="61.9">560</text>
<text x="67" y="60.6">GEN-PAD</text>
<text x="78.3" y="60.9">R14</text>
<text x="78.3" y="61.9">560</text>
<text x="18.8" y="68.2">U5</text>
<text x="31.4" y="71.2" transform="rotate(-90 31.4 71.2)">Z</text>
<text x="31.7" y="71">J12</text>
<text x="31.7" y="72">GEN-PAD</text>
<text x="37.8" y="71.9">C25</text>
<text x="38.2" y="67.8">R15</text>
<text x="38.2" y="69.5">0</text>
<text x="7.2" y="72.8">C26</text>
<text x="7.2" y="73.8">10µF</text>
<text x="11.1" y="72.8">C27</text>
<text x="11.1" y="73.8">10µF</text>
<text x="16.8" y="74.7">C28</text>
<text x="16.8" y="75.7">10nF</text>
<text x="18.8" y="73.9">REG113</text>
<text x="31.4" y="75" transform="rotate(-90 31.4 75)">Z</text>
<text x="31.7" y="74.8">J13</text>
<text x="31.7" y="75.8">GEN-PAD</text>
<text x="37.8" y="72.8">10µF</text>
<text x="44" y="73.4">TP10</text>
</g>
<g font-size=".8" fill="#800000">
<text x="39.1" y="18.6">Vin</text>
<text x="44.8" y="18.6">Vin</text>
<text x="81.9" y="18.6">20V</text>
<text x="85.5" y="21">20V</text>
<text x="15.9" y="29.1">GND</text>
<text x="18.8" y="29.1">GND</text>
<text x="21.7" y="29.1">GND</text>
<text x="24.5" y="29.1">GND</text>
<text x="32.2" y="29.1">GND</text>
<text x="35" y="29.1">GND</text>
<text x="37.9" y="29.1">GND</text>
<text x="45.5" y="29.1">GND</text>
<text x="48.3" y="29.1">GND</text>
<text x="2.8" y="35.8">20V</text>
<text x="11.2" y="32.9">GND</text>
<text x="45" y="35.8">8V</text>
<text x="51.6" y="35.8">8V</text>
<text x="56.9" y="34.8">GND</text>
<text x="65.5" y="34.8">GND</text>
<text x="71.2" y="30">GND</text>
<text x="75" y="30">GND</text>
<text x="79.8" y="34.8">GND</text>
<text x="47.4" y="38.1">8V</text>
<text x="71.2" y="38.6">VCO-REG</text>
<text x="8.3" y="47.2">GND</text>
<text x="11.2" y="47.2">GND</text>
<text x="32.2" y="47.2">GND</text>
<text x="36" y="47.2">GND</text>
<text x="53.1" y="47.2">GND</text>
<text x="60.7" y="47.2">GND</text>
<text x="63.6" y="47.2">GND</text>
<text x="67.4" y="47.2">GND</text>
<text x="73.1" y="47.2">GND</text>
<text x="85.5" y="47.2">GND</text>
<text x="19.7" y="52.9">GND</text>
<text x="27.4" y="52.9">GND</text>
<text x="38.8" y="52.9">GND</text>
<text x="42.6" y="52.9">TS-REG</text>
<text x="59.5" y="51">5V-TS</text>
<text x="65.5" y="52.9">VCO-REG</text>
<text x="82" y="51">5V-VCO</text>
<text x="85.8" y="53.4">5V-VCO</text>
<text x="4" y="54.8">8V</text>
<text x="13" y="57.7">TS-REG</text>
<text x="42.6" y="64.4">GND</text>
<text x="46.4" y="62.5">GND</text>
<text x="50.2" y="62.5">GND</text>
<text x="65.5" y="64.4">GND</text>
<text x="69.3" y="60.6">GND</text>
<text x="73.1" y="60.6">GND</text>
<text x="2.9" y="68.2">5V-VCO</text>
<text x="5.5" y="66.3">GND</text>
<text x="9.3" y="66.3">GND</text>
<text x="12.1" y="71">FILTER-REG 3</text>
<text x="15" y="66.3">GND</text>
<text x="27.4" y="66.3">GND</text>
<text x="30.2" y="68.2">FILTER-REG</text>
<text x="41.4" y="66.3">5V-FILTER</text>
<text x="45.7" y="68.6">5V-FILTER</text>
<text x="54.1" y="67.2">GND</text>
<text x="76.9" y="67.2">GND</text>
<text x="5.5" y="79.6">GND</text>
<text x="9.3" y="79.6">GND</text>
<text x="15" y="79.6">GND</text>
<text x="27.4" y="79.6">GND</text>
<text x="30.3" y="79.6">GND</text>
<text x="36" y="79.6">GND</text>
</g>
</svg>
